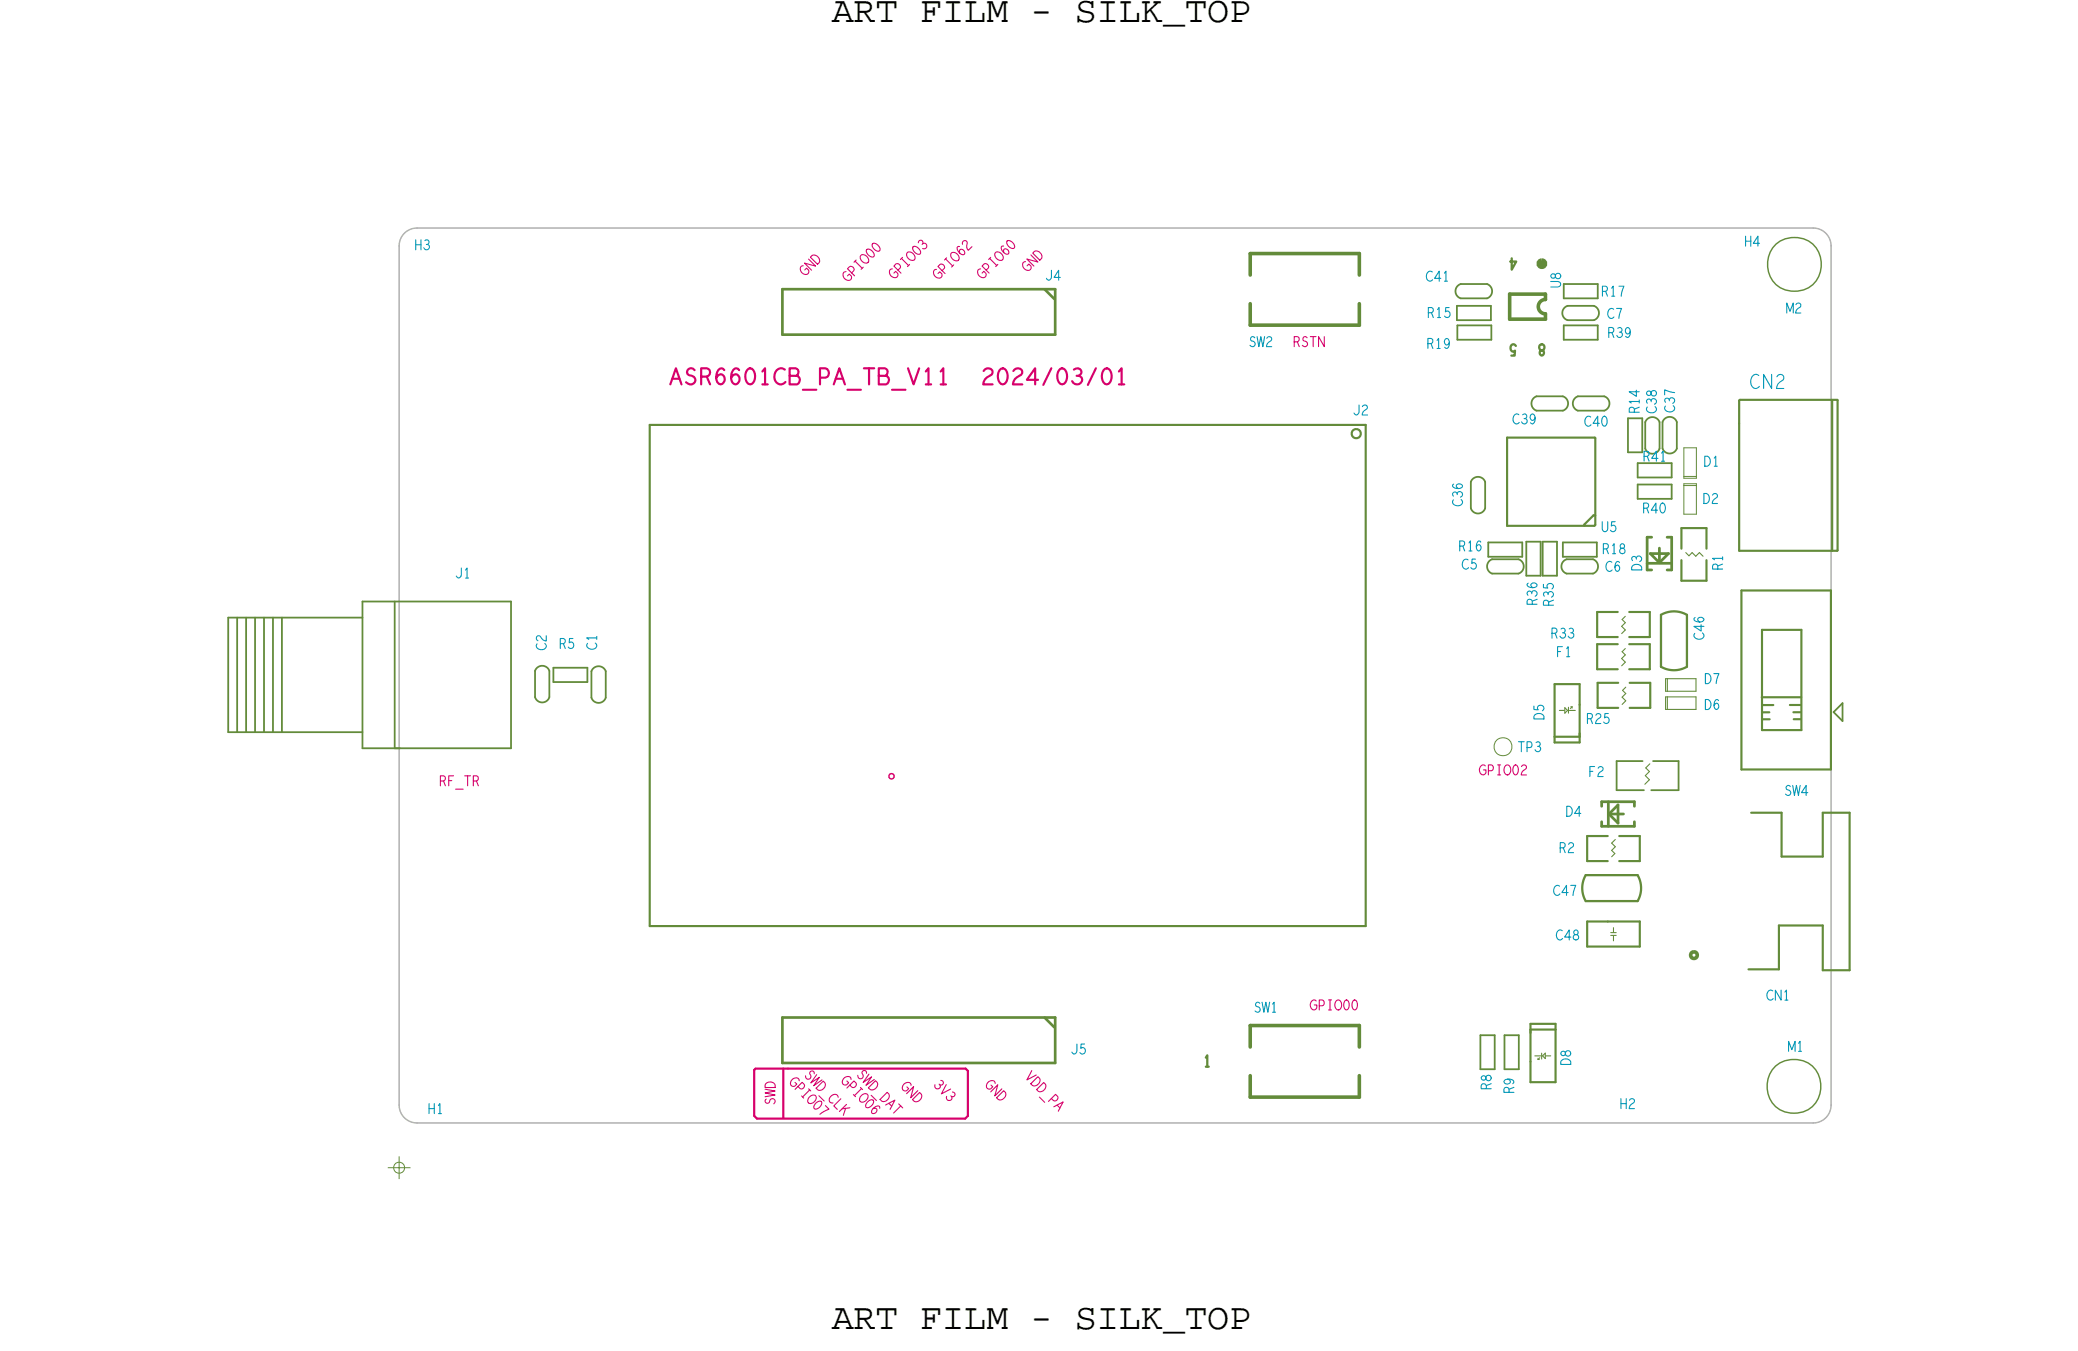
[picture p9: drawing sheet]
<svg xmlns="http://www.w3.org/2000/svg" width="116mm" height="75mm" viewBox="0 0 116 75" stroke-linecap="round" stroke-linejoin="round" font-family="sans-serif">
<!-- layer: Board Outline -->
<path d="M49.7 43.3l.1-.1 .1 .1v.1l-.1 .1-.1-.1z" fill="none" stroke="#d7006b" stroke-width=".08"/>
<path d="M42.1 59.8v2.5zM42.2 59.7h1.8zM42.2 59.7l-.1 .1zM43.8 59.7v2.8zM44 59.7h9.9zM53.9 59.7l.2 .1zM54.1 59.8v2.5zM42.1 62.3l.2 .2zM42.3 62.5h11.6zM53.9 62.5l.2-.2z" fill="none" stroke="#d7006b" stroke-width=".12"/>
<path d="M22.3 13.7v48zM23.3 12.7a1 1 0 0 0-1 1M23.3 12.7h78zM101.3 12.7a1 1 0 0 1 1 1M102.3 13.7v48zM22.3 61.7a1 1 0 0 0 1 1M23.3 62.7h78zM102.3 61.7a1 1 0 0 1-1 1" fill="none" stroke="#acacac" stroke-width=".08"/>
<!-- layer: Components -->
<path d="M86 14.7l.1-.1 .2 .1v.1l-.2 .1-.1-.1z" fill="none" stroke="#638b3a" stroke-width=".3"/>
<g fill="none" stroke="#638b3a" stroke-width=".2">
<path d="M69.8 14.2h6.1zM69.8 18.2h6.1zM69.8 14.2v1.2zM69.8 17v1.2zM75.9 14.2v1.2zM75.9 17v1.2zM84.3 16.4v1.4zM84.3 16.4h2zM84.3 17.8h2zM86.3 17.5v.3zM86.3 16.4v.3zM86.3 16.7l-.2 .1-.2 .3 .2 .3 .2 .1"/>
<path d="M69.8 57.3h6.1zM69.8 57.3v1.2zM75.9 57.3v1.2zM94.5 53.3l.1-.1 .2 .1v.2h-.2h-.1zM69.8 61.3h6.1zM69.8 60.1v1.2zM75.9 60.1v1.2z"/>
</g>
<g fill="none" stroke="#638b3a" stroke-width=".12">
<path d="M36.3 23.7h40zM36.3 23.7v28zM75.6 24.1l.2-.1 .2 .1v.1v.2l-.2 .1-.2-.1-.1-.2zM76.3 23.7v28zM84.2 24.4h4.9zM84.2 29.4h4.9zM84.2 24.4v5zM86.9 38.2h1.4zM86.9 38.2v3zM88.3 39.4v1.8zM88.3 38.2v1.2zM88.5 29.3v.1z"/>
<path d="M89 28.8l-.5 .5zM89 28.8h.1zM89.1 24.5h.1M89.1 29.3v.1zM89.1 24.5v4.8zM89.2 35.6h1.2zM89.2 37.4h1.2zM89.2 34.2h1.2zM89.2 34.2v1.4zM89.2 36h1.2zM89.2 36v1.4zM89.3 39.5h1.1z"/>
<path d="M89.3 38.1h1.1zM89.3 38.1v1.4zM91 34.2h1.2zM91 36h1.2zM91 35.6h1.2zM91 37.4h1.2zM91 38.1h1.2zM91 39.5h1.2zM92.2 34.2v1.4zM92.2 36v1.4zM92.2 38.1v1.4zM93.9 29.5v1.2z"/>
<path d="M93.9 31.3v1.1zM93.9 29.5h1.4zM93.9 32.4h1.4zM95.3 29.5v1.2zM95.3 31.3v1.1zM97.2 23.7v7.1zM97.2 22.4h.1M97.2 22.4v1.3zM97.2 30.8h.1M97.2 30.8h5.4zM97.2 22.3h5.4zM97.3 33h5z"/>
<path d="M97.3 33v10zM98.4 39h2.2zM98.4 35.2h2.2zM98.4 35.2v5.6zM98.4 39.8h.5zM98.5 39.4h.6zM100 39.4h.6zM100.2 39.8h.4zM100.6 35.2v5.6zM102.3 33v10zM102.4 22.4v8.4zM102.6 22.3h.1"/>
<path d="M102.7 30.7h.1M102.7 22.4v8.3zM36.3 51.7h40zM85.5 57.5h1.4zM85.5 57.2h1.4zM85.5 57.5v1.8zM85.5 59.3v1.2zM85.5 57.2v.5zM86.9 41.2h1.4zM86.9 41.5h1.4zM86.9 41.2v.3zM86.9 57.5v3z"/>
<path d="M86.9 57.2v.3zM88.3 41v.5zM88.7 46.7h1.1zM88.7 51.5h1.1zM88.7 48.1h1.1zM88.7 46.7v1.4zM88.7 52.9h2.9zM88.7 51.5v1.4zM89.8 51.5h1.8zM90.5 48.1h1.1zM90.5 46.7h1.1zM91.6 46.7v1.4z"/>
<path d="M91.6 51.5v1.4zM97.3 43h5zM97.7 54.2h1.7zM97.8 45.4h1.7zM98.4 40.8h2.2zM98.5 40.2h.4zM99.4 51.7h2.4zM99.4 51.7v2.5zM99.5 47.9h2.3zM99.5 45.4v2.5zM100.2 40.2h.4zM101.8 45.4h1.5z"/>
<path d="M101.8 45.4v2.5zM101.8 54.2h1.5zM101.8 51.7v2.5zM103.3 45.4v8.8zM85.5 60.5h1.4z"/>
</g>
<g fill="none" stroke="#638b3a" stroke-width=".06">
<path d="M87.1 39.7h.3zM87.4 39.5l.2 .2zM87.4 39.8l.2-.1zM87.4 39.5v.3zM87.6 39.5v.3zM87.7 39.7h.3zM87.7 39.6l.1-.1zM87.8 39.5h.1M87.8 39.5v.1zM90.6 35l.2-.2zM90.6 35.4l.2-.2zM90.6 36.8l.2-.2z"/>
<path d="M90.6 37.2l.2-.2zM90.6 35l.2 .2zM90.6 36.8l.2 .2zM90.6 34.6l.2-.2zM90.6 39l.2-.3zM90.6 39.4l.2-.2zM90.6 36.4l.2-.2zM90.6 39l.2 .2zM90.6 34.6l.2 .2zM90.6 36.4l.2 .2zM90.7 38.6l.1 .1zM90.7 38.6l.1-.2z"/>
<path d="M93.1 38.6h.1zM93.1 37.9v.7zM93.1 39.6h.1zM93.1 38.9v.7zM93.1 37.9h.1zM93.1 38.9h.1zM93.2 37.9h1.6zM93.2 37.9v.7zM93.2 38.9h1.6zM93.2 38.9v.7zM93.2 38.6h1.6zM93.2 39.6h1.6z"/>
<path d="M94.1 27.1v1.6zM94.1 27.1h.7zM94.1 27v.1zM94.1 25h.7zM94.1 25v1.6zM94.1 26.7h.7zM94.1 26.6v.1zM94.1 28.7h.7zM94.1 27h.7zM94.1 26.6h.7zM94.2 30.9l.2 .2zM94.5 30.9l.2 .2z"/>
<path d="M94.5 30.9l-.1 .2zM94.7 31.1l.2-.2zM94.8 37.9v.7zM94.8 38.9v.7zM94.8 27.1v1.6zM94.8 27v.1zM94.8 25v1.6zM94.8 26.6v.1zM94.9 30.9l.2 .2zM85.7 59h.4zM85.9 59.2h.1zM85.9 59.1v.1z"/>
<path d="M86 59.1l-.1 .1zM86.1 58.8v.4zM86.2 59l.1 .1zM86.3 58.8l-.1 .2zM86.3 58.8v.3zM86.4 59h.2zM90 52.1h.3zM90 52.3h.3zM90 47.5l.2 .2zM90 47.1l.2 .2zM90.1 52.3v.3zM90.1 51.8v.3z"/>
<path d="M90.2 47.7l-.2 .2zM90.2 47.3l-.2 .2zM90.2 46.9l-.2 .2zM91.9 43.3l.2 .3zM91.9 42.9l.2 .2zM92.1 43.6l-.2 .2zM92.1 43.1l-.2 .2zM92.2 42.7l-.3 .2z"/>
<circle cx="84" cy="41.7" r=".5"/>
</g>
<g fill="none" stroke="#638b3a" stroke-width=".1">
<path d="M81.4 17.9h1.9zM81.4 17.1v.8zM81.4 17.1h1.9zM81.4 19h1.9zM81.4 18.2h1.9zM81.4 18.2v.8zM81.6 15.9h1.5zM81.6 16.7h1.5zM81.6 15.9l-.2 .1-.1 .3 .1 .2 .2 .2M83.1 15.9l.2 .1 .1 .3-.1 .2-.2 .2M83.3 17.1v.8zM83.3 18.2v.8z"/>
<path d="M87.4 19h1.9zM87.4 16.7h1.9zM87.4 18.2h1.9zM87.4 18.2v.8zM87.4 15.9h1.9zM87.4 15.9v.8zM87.6 17.1h1.5zM87.6 17.9h1.5zM87.6 17.1l-.2 .1-.1 .3 .1 .2 .2 .2M89.1 17.1l.2 .1v.3v.2l-.3 .2M89.3 18.2v.8zM89.3 15.9v.8z"/>
<path d="M12.8 34.5h7.5zM12.8 34.5v6.4zM13.3 34.5v6.4zM13.8 34.5v6.4zM14.2 34.5v6.4zM14.8 34.5v6.4zM15.3 34.5v6.4zM15.8 34.5v6.4zM20.2 33.6h8.4zM20.3 33.6v8.2zM22.1 33.6v8.2zM28.6 33.6v8.2z"/>
<path d="M29.9 39l.1 .2h.3h.2l.2-.2M29.9 37.5v1.5zM29.9 37.5l.1-.2 .3-.1 .2 .1 .2 .2M30.7 37.5v1.5zM30.9 38.1h1.9zM30.9 37.3v.8zM30.9 37.3h1.9zM32.8 37.3v.8zM33 39l.2 .2 .2 .1 .3-.1 .1-.2M33 37.5v1.5zM33 37.5l.2-.2 .2-.1 .3 .1 .1 .2M33.8 37.5v1.5z"/>
<path d="M82.2 28.4l.1 .2 .3 .1 .2-.1 .2-.2M82.2 26.9v1.5zM82.2 26.9l.1-.2 .3-.1 .2 .1 .2 .2M83 26.9v1.5zM83.1 31.1h1.9zM83.1 30.3h1.9zM83.1 30.3v.8zM83.4 31.2h1.4zM83.4 32h1.4zM83.4 31.2l-.2 .2-.1 .2 .1 .3 .2 .1M84.8 31.2l.2 .2 .1 .3-.1 .2-.2 .1M85 30.3v.8z"/>
<path d="M85.3 32.2h.8zM85.3 30.3h.8zM85.3 30.3v1.9zM85.8 22.9h1.5zM85.8 22.1h1.5zM85.8 22.1l-.2 .2v.2v.3l.2 .1M86.1 30.3v1.9zM86.2 32.2h.8zM86.2 30.3h.8zM86.2 30.3v1.9zM87 30.3v1.9zM87.3 31.1h1.9z"/>
<path d="M87.3 30.3v.8zM87.3 30.3h1.9zM87.3 22.1l.2 .2 .1 .3-.1 .2-.2 .1M87.5 31.2h1.5zM87.5 32h1.5zM87.5 31.2l-.2 .2-.1 .2 .1 .3 .2 .1M88.2 22.9h1.4zM88.2 22.1h1.4zM88.2 22.1l-.3 .2v.2v.3l.3 .1M89 31.2l.2 .2 .1 .2-.1 .3-.2 .1M89.2 30.3v.8zM89.6 22.1l.2 .2 .1 .3-.1 .2-.2 .1"/>
<path d="M91 25.3h.8zM91 23.4h.8zM91 23.4v1.9zM91.5 26.7h1.9zM91.5 27.9h1.9zM91.5 25.9v.8zM91.5 25.9h1.9zM91.5 27.1v.8zM91.5 27.1h1.9zM91.8 23.4v1.9zM91.9 25.1l.2 .2 .2 .1 .2-.1 .2-.2M91.9 23.6v1.5z"/>
<path d="M91.9 23.6l.2-.2 .2-.1 .3 .1 .1 .2M92.7 23.6v1.5zM92.9 25.1l.1 .2h.3h.2l.2-.2M92.9 23.6v1.5zM92.9 23.6l.1-.2 .3-.1 .2 .1 .2 .2M93.4 25.9v.8zM93.4 27.1v.8zM93.7 23.6v1.5zM102.4 39.8l.5 .5zM102.4 39.8l.5-.5zM102.9 39.3v1zM12.7 40.9h7.6z"/>
<path d="M20.3 41.8h8.3zM22.1 41.8h.2zM82.7 59.7h.8zM82.7 57.8v1.9zM82.7 57.8h.8zM83.5 57.8v1.9zM84.1 59.7h.8zM84.1 57.8v1.9zM84.1 57.8h.8zM84.9 57.8v1.9zM90.3 44.1h1.5zM90.3 42.5v1.6z"/>
<path d="M90.3 42.5h1.5zM92.3 44.1h1.5zM92.4 42.5h1.4zM93.8 42.5v1.6z"/>
</g>
<g fill="none" stroke="#638b3a" stroke-width=".08">
<circle cx="100.2" cy="14.8" r="1.51"/>
<circle cx="100.2" cy="60.7" r="1.51"/>
</g>
<g fill="none" stroke="#638b3a" stroke-width=".15">
<path d="M43.7 18.7h15.3zM43.7 16.2v2.5zM43.7 16.2h15.3zM58.4 16.2l.5 .5zM59 16.2v2.5zM92 30h.3zM92 30v1.8zM92 31.5h1.4zM92 31.8h.3zM92.2 30.9h1zM92.2 30.9l.5 .5zM92.7 30.6v.8z"/>
<path d="M93.1 30h.3zM93.1 31.8h.3zM93.2 30.9l-.5 .5zM93.4 30v1.8zM43.7 59.4h15.3zM43.7 56.8v2.6zM43.7 56.8h15.3zM58.4 56.9l.5 .5zM59 56.8v2.6zM89.5 46.2h1.8zM89.5 44.8h1.8zM89.5 45.9v.3z"/>
<path d="M89.5 44.8v.2zM89.9 44.8v1.4zM89.9 45.5l.5-.5zM89.9 45.5h.8zM89.9 45.5l.5 .5zM90.4 45v1zM91.3 44.8v.2zM91.3 45.9v.3z"/>
</g>
<path d="M92.8 37.3a1.45 1.45 0 0 0 1.4 0M92.8 34.4v2.9zM92.8 34.4a1.45 1.45 0 0 1 1.4 0M94.2 34.4v2.9zM88.6 48.9h2.9zM88.6 50.3h2.9zM88.6 48.9a1.45 1.45 0 0 0 0 1.4M91.5 48.9a1.45 1.45 0 0 1 0 1.4" fill="none" stroke="#638b3a" stroke-width=".13"/>
<!-- layer: Text -->
<g fill="none" stroke="#0097b7" stroke-width=".06">
<path d="M23.2 13.4v.6M23.5 13.4v.6M23.7 13.4a.13 .13 0 0 1 .2 .1 .13 .13 0 0 1 0 .2M58.7 15.1v.4l-.1 .2-.1-.2M59.2 15.5h-.3l.2-.4v.6M70.1 18.9a.13 .13 0 0 0-.2-.1 .15 .15 0 0 0 0 .3 .16 .16 0 0 1 .2 .2 .16 .16 0 0 1-.3 0M70.2 18.8l.1 .6 .1-.6 .2 .6 .1-.6M70.8 18.9a.14 .14 0 0 1 .2-.1 .14 .14 0 0 1 0 .2l-.2 .2v.2h.2M79.8 19.2l.2-.1v-.2h-.2v.6M79.8 17.5l.3-.1-.1-.2h-.2v.5M80 15.2a.25 .25 0 0 0-.3 .2 .25 .25 0 0 0 .3 .3v-.1M80.3 19l.1-.1v.6"/>
<path d="M80.3 17.3l.1-.1v.5M80.5 15.6h-.4l.3-.4v.5M80.7 15.7h.2M80.7 15.3l.1-.1v.5M81 17.2h-.2v.2a.17 .17 0 0 1 .2 .1 .17 .17 0 0 1-.1 .2 .17 .17 0 0 1-.2 0M81 19.1l-.1 .1a.15 .15 0 0 1-.2 0 .15 .15 0 0 1 .1-.2 .15 .15 0 0 1 .2 .1l-.1 .4-.2-.1M86.6 15.7h.4l.2 .2-.2 .1h-.4M86.7 15.3a.13 .13 0 0 0 0 .2 .13 .13 0 0 0 .2-.1 .15 .15 0 0 1 .2-.1 .15 .15 0 0 1 0 .2 .15 .15 0 0 1-.2 0l-.1-.2zM89.5 16.3l.3-.1v-.2h-.3v.5M89.9 18.6l.2-.1v-.2h-.2v.6M90 16.1l.1-.1v.5M90.2 17.3a.25 .25 0 0 0-.4 .2 .25 .25 0 0 0 .3 .2h.1"/>
<path d="M90.3 17.2h.3l-.2 .6M90.4 18.3a.13 .13 0 0 1 .2 .1 .13 .13 0 0 1-.1 .2M90.4 16h.3l-.1 .5M91.1 18.5l-.1 .1a.15 .15 0 0 1-.2 0 .16 .16 0 0 1 .1-.3 .15 .15 0 0 1 .2 .2l-.1 .3h-.2M97.5 13.2v.6M97.5 13.5h.3M97.8 13.2v.6M98.3 13.6h-.3l.2-.4v.6M99.8 17.5v-.6l.2 .5 .2-.5v.6M100.3 17a.14 .14 0 0 1 .2-.1 .16 .16 0 0 1 .1 .3l-.2 .1-.1 .2h.3M25.8 31.7v.5l-.2 .1-.1-.1M26 32.3h.2"/>
<path d="M26 31.8l.1-.1v.6M30.4 35.9a.24 .24 0 0 1-.2 .4 .24 .24 0 0 1-.2-.3M30.5 35.5v.3h-.2l-.1-.2a.14 .14 0 0 0-.2 0 .14 .14 0 0 0 .1 .2M31.3 36l.3-.1-.1-.2h-.2v.5M31.5 36l.1 .2M32 35.7h-.2v.2a.17 .17 0 0 1 .2 .1 .17 .17 0 0 1 0 .2 .17 .17 0 0 1-.3-.1M33.3 35.9a.24 .24 0 0 1-.2 .4 .25 .25 0 0 1-.3-.4M33.3 35.6h-.5l.1 .1M33.3 35.6v.1M75.9 22.6v.5l-.1 .1-.2-.1M76.1 22.7a.14 .14 0 0 1 .2-.1 .14 .14 0 0 1 .1 .2l-.2 .2-.1 .2h.3M81.2 27v.1a.27 .27 0 0 0 .2 .2 .27 .27 0 0 0 .3-.2 .16 .16 0 0 0-.3-.1 .16 .16 0 0 0 .1 .3"/>
<path d="M81.4 27.6a.13 .13 0 0 0-.2-.1 .13 .13 0 0 0 0 .2M81.4 27.6a.16 .16 0 0 1 .1-.1 .16 .16 0 0 1 .2 .1 .16 .16 0 0 1-.1 .2M81.6 30.5l.2-.1v-.1l-.2-.1v.6M81.6 27.9a.24 .24 0 0 1-.2 .4 .24 .24 0 0 1-.2-.4M82 31.3a.25 .25 0 0 0-.3 .2 .25 .25 0 0 0 .3 .3v-.1M82.1 30.3l.1-.1v.6M82.4 31.2h-.2v.3a.17 .17 0 0 1 .3 0 .17 .17 0 0 1-.1 .3 .17 .17 0 0 1-.2-.1M82.7 30.3v-.1a.27 .27 0 0 0-.2 .3 .27 .27 0 0 0 .2 .3 .16 .16 0 0 0 0-.3 .16 .16 0 0 0-.2 0M84.9 23.2a.25 .25 0 0 0-.4 .2 .25 .25 0 0 0 .3 .2h.1M85.1 23.2a.13 .13 0 0 1 .2 0 .13 .13 0 0 1-.1 .2M85.1 23.4a.16 .16 0 0 1 .2 .1 .16 .16 0 0 1-.1 .2 .16 .16 0 0 1-.2-.1M85.4 32.6h-.1a.27 .27 0 0 0 .3 .2 .27 .27 0 0 0 .3-.2 .16 .16 0 0 0-.3 0 .16 .16 0 0 0 0 .2"/>
<path d="M85.6 33.1a.13 .13 0 0 0-.2-.1 .15 .15 0 0 0 0 .3M85.6 33.8l-.1-.3h-.2v.3h.6M85.7 39.5v.1l.2 .1a.17 .17 0 0 1 .1-.3 .17 .17 0 0 1 .2 .1 .17 .17 0 0 1 0 .2M85.8 39.9a.29 .29 0 0 1 .3 0 .29 .29 0 0 1 .2 .3h-.6zM85.8 23.3l-.1 .1a.15 .15 0 0 1-.2 0 .15 .15 0 0 1 .1-.2 .15 .15 0 0 1 .2 .1l-.1 .4-.2-.1M86.2 32.6v.2l.3 .1a.17 .17 0 0 1 0-.3 .17 .17 0 0 1 .3 .1 .17 .17 0 0 1-.1 .2M86.5 33.2a.13 .13 0 0 0-.2-.1 .13 .13 0 0 0 0 .2M86.5 33.8l-.1-.3-.1 .1-.1 .2h.6M86.7 35.4l.3-.1-.1-.2h-.2v.6M87.2 35.1a.13 .13 0 0 1 .2 .1 .13 .13 0 0 1 0 .2M87.3 36.1h-.3v.6M87.5 36.2l.1-.1v.6"/>
<path d="M87.7 35.1a.13 .13 0 0 1 .2 .1 .13 .13 0 0 1-.1 .2M88.9 23.3a.25 .25 0 0 0-.4 .2 .25 .25 0 0 0 .4 .3v-.1M89.2 40a.14 .14 0 0 1 .2-.1 .14 .14 0 0 1 0 .2l-.2 .1-.1 .2h.3M89.4 23.7h-.4l.3-.4v.5M89.5 29.1v.4l.2 .2 .1-.2v-.4M89.6 30.7l.2-.1v-.2h-.2v.5M89.6 23.3a.27 .27 0 0 1 .2 .2 .27 .27 0 0 1-.2 .3 .4 .4 0 0 1 0-.5zM89.9 39.9h-.2l-.1 .2a.17 .17 0 0 1 .3 .1 .17 .17 0 0 1-.1 .2 .17 .17 0 0 1-.2-.1M90 31.4a.25 .25 0 0 0-.3 .2 .25 .25 0 0 0 .3 .3l.1-.1M90.1 30.5l.1-.1v.5M90.2 29.1h-.2v.3a.17 .17 0 0 1 .3 0 .17 .17 0 0 1-.1 .3 .17 .17 0 0 1-.2-.1M90.5 31.4h-.1a.27 .27 0 0 0-.2 .2 .27 .27 0 0 0 .2 .3 .16 .16 0 0 0 .1-.2 .16 .16 0 0 0-.3 0"/>
<path d="M90.5 30.4l.1 .2a.16 .16 0 0 1 .2 .1 .16 .16 0 0 1-.1 .2 .16 .16 0 0 1-.2-.1v-.1a.15 .15 0 0 0 .2-.1 .15 .15 0 0 0-.1-.2zM91.2 31.6a.29 .29 0 0 1 .4-.1 .29 .29 0 0 1 .1 .3h-.5zM91.3 23l-.1-.2h-.2v.2h.6M91.4 31.2a.13 .13 0 0 0-.2-.1 .13 .13 0 0 0 0 .2M91.4 31.2a.16 .16 0 0 1 .2-.1 .16 .16 0 0 1 .1 .1 .16 .16 0 0 1-.1 .2M91.4 21.8v.3l-.4-.2h.6M91.6 22.4h-.6l.1 .1M91.8 28.4l.3-.1v-.2h-.3v.6M91.9 25.5l.2-.1v-.2h-.2v.6M92 28.4l.1 .3M92.1 21.9a.13 .13 0 0 0 0 .2 .13 .13 0 0 0 .1-.2 .16 .16 0 0 1 .3-.1 .15 .15 0 0 1 0 .3 .16 .16 0 0 1-.3-.1v-.1zM92.2 22.4a.13 .13 0 0 0-.2-.1 .13 .13 0 0 0 0 .2"/>
<path d="M92.2 22.4a.16 .16 0 0 1 .2-.1 .16 .16 0 0 1 .2 .1 .16 .16 0 0 1-.2 .2M92.5 22.7a.24 .24 0 0 1-.2 .4 .25 .25 0 0 1-.3-.4M92.6 28.5h-.3l.2-.4v.6M92.6 25.6h-.3l.2-.4v.6M92.8 25.3l.1-.1v.6M92.8 28.1a.27 .27 0 0 1 .2 .3 .27 .27 0 0 1-.2 .2 .4 .4 0 0 1 0-.5zM93.3 22.3a.13 .13 0 0 0-.2 0 .13 .13 0 0 0-.1 .2M93.3 22.4a.16 .16 0 0 1 .1-.2 .16 .16 0 0 1 .2 .2 .16 .16 0 0 1-.2 .1M93.5 22.7a.24 .24 0 0 1-.2 .3 .24 .24 0 0 1-.3-.3M93.6 21.9l-.6-.1v.3M94.7 34.5a.27 .27 0 0 0 .2 .3 .27 .27 0 0 0 .3-.2 .16 .16 0 0 0-.3-.1 .16 .16 0 0 0 .1 .3M95 34.9v.4l-.4-.3h.6"/>
<path d="M95.1 35.4a.24 .24 0 0 1-.2 .3 .24 .24 0 0 1-.2-.3M95.2 27.6a.28 .28 0 0 1 .3 .3 .28 .28 0 0 1-.3 .2zM95.2 25.5a.28 .28 0 0 1 .4 .3 .28 .28 0 0 1-.4 .2zM95.3 37.6a.28 .28 0 0 1 .3 .3 .28 .28 0 0 1-.3 .3zM95.3 39.1a.28 .28 0 0 1 .3 .3 .28 .28 0 0 1-.3 .2zM95.7 27.7a.14 .14 0 0 1 .2-.1 .14 .14 0 0 1 0 .2l-.2 .2v.1h.3M95.8 37.6h.2l-.1 .6M95.8 26h.1M95.8 25.6l.1-.1v.5M96 31.8l-.1-.3-.2 .1v.2h.5M96 39.1a.27 .27 0 0 0-.2 .3 .27 .27 0 0 0 .1 .2 .16 .16 0 0 0 .1-.2 .16 .16 0 0 0-.2 0M96.2 31.2h-.5l.1 .1"/>
<path d="M98.3 21a.38 .38 0 0 0-.5 .2 .38 .38 0 0 0 .2 .5l.3-.1M99 20.9v.8l-.5-.8v.8M99.3 21a.2 .2 0 0 1 .3-.1 .2 .2 0 0 1 0 .3 .53 .53 0 0 0-.3 .5h.4M60.2 58.3v.5l-.2 .1-.1-.1M60.6 58.3h-.2v.3a.17 .17 0 0 1 .2 0 .17 .17 0 0 1 0 .3 .17 .17 0 0 1-.3-.1M70.4 56.1a.13 .13 0 0 0-.2-.1 .13 .13 0 0 0 0 .2 .18 .18 0 0 1 .2 .3 .16 .16 0 0 1-.3 0M70.5 56l.1 .6 .1-.6 .1 .6 .1-.6M71.1 56.6h.2M71.1 56.1l.1-.1v.6M84.8 41.4h.4M85 41.4v.6M85.3 41.8l.2-.1v-.2l-.2-.1v.6"/>
<path d="M85.8 41.5a.13 .13 0 0 1 .2 0 .13 .13 0 0 1 0 .2M85.9 41.7a.16 .16 0 0 1 .2 .1 .16 .16 0 0 1-.2 .2 .16 .16 0 0 1-.1-.1M87.1 49.5a.25 .25 0 0 0-.3 .2 .25 .25 0 0 0 .3 .3v-.1M87.2 47.4l.2-.1v-.2h-.2v.5M87.3 58.7a.15 .15 0 0 0 0 .3 .14 .14 0 0 0 .2-.2 .15 .15 0 0 1 .2-.1 .15 .15 0 0 1 0 .3 .15 .15 0 0 1-.2-.1l-.1-.2zM87.3 59.2a.29 .29 0 0 1 .3 0 .29 .29 0 0 1 .2 .3h-.6zM87.3 52a.25 .25 0 0 0-.4 .2 .25 .25 0 0 0 .4 .3v-.1M87.3 47.4l.1 .2M87.5 45a.28 .28 0 0 1 .3 .3 .28 .28 0 0 1-.3 .3zM87.6 49.9h-.3l.2-.4v.5M87.6 47.2a.14 .14 0 0 1 .2-.1 .14 .14 0 0 1 .1 .2l-.2 .2-.1 .1h.3M87.8 49.5h.2l-.1 .5"/>
<path d="M87.8 52.4h-.4l.3-.4v.5M87.9 52l.1 .2a.16 .16 0 0 1 .2 .1 .16 .16 0 0 1-.1 .2 .16 .16 0 0 1-.2-.1v-.2a.15 .15 0 0 0 .3 0 .15 .15 0 0 0-.2-.2zM88.3 45.4h-.3l.2-.4v.6M88.7 40.2l.3-.1-.1-.2h-.2v.5M88.8 43.1h.2M88.9 40.2l.1 .2M89.1 42.8h-.3v.6M89.3 42.9a.14 .14 0 0 1 .2-.1 .14 .14 0 0 1 0 .2l-.2 .2v.2h.3M99 55.4a.25 .25 0 0 0-.3 .2 .25 .25 0 0 0 .3 .2h.1M99.5 55.3v.6l-.3-.6v.6M99.7 55.9h.2M99.7 55.4l.1-.1v.6"/>
<path d="M99.9 58.7v-.5l.2 .4 .2-.4v.5M100 43.9a.13 .13 0 0 0-.2 0 .13 .13 0 0 0 .1 .2 .16 .16 0 0 1 .1 .2 .16 .16 0 0 1-.2 .1M100.2 43.9l.1 .5 .1-.5 .1 .5 .1-.5M100.5 58.7h.1M100.5 58.3l.1-.1v.5M101 44.3h-.4l.3-.4v.5M24 61.7v.5M24.3 61.7v.5M24.5 61.8l.1-.1v.5M82.8 60.1a.13 .13 0 0 0 0 .2 .13 .13 0 0 0 .2-.1 .15 .15 0 0 1 .2-.1 .15 .15 0 0 1 0 .3 .15 .15 0 0 1-.2-.1l-.1-.2zM83 60.8v-.2h-.2l-.1 .2h.6M83.3 60.5l-.3 .2"/>
<path d="M84.2 60.3h.1a.15 .15 0 0 1 0 .3 .15 .15 0 0 1-.2-.1 .15 .15 0 0 1 .1-.2l.4 .1-.1 .1M84.3 61l-.1-.2h-.2v.2h.6M84.6 60.7l-.3 .2M90.6 61.4v.5M90.6 61.7h.3M90.9 61.4v.5M91 61.5a.14 .14 0 0 1 .2-.1 .14 .14 0 0 1 .1 .2l-.2 .2-.1 .1h.3"/>
</g>
<path d="M84.5 14.4v.7l.2-.5h-.3M84.7 19.3a.17 .17 0 0 0-.2 0 .17 .17 0 0 0-.1 .2 .17 .17 0 0 0 .2 .1v.3h-.2M86 19.3a.18 .18 0 0 1 .3 .1 .18 .18 0 0 1-.2 .2v.2a.16 .16 0 0 0 .2-.1 .18 .18 0 0 0-.3-.2zM67.4 59.1v-.1v.6" fill="none" stroke="#638b3a" stroke-width=".13"/>
<g fill="none" stroke="#d7006b" stroke-width=".06">
<path d="M72.3 19.1l.3-.1-.1-.2h-.2v.6M72.5 19.1l.1 .3M73 18.9a.13 .13 0 0 0-.2-.1 .16 .16 0 0 0 .1 .3 .16 .16 0 0 1 .1 .2 .16 .16 0 0 1-.2 0M73.2 18.8h.3M73.4 18.8v.6M74 18.8v.6l-.3-.6v.6M24.6 43.6h.3l-.1-.2-.2-.1v.6M25.3 43.3h-.2v.6M26 43.3h.3M26.1 43.3v.6M26.4 43.6h.3v-.2l-.3-.1v.6M45.5 60a.13 .13 0 0 0-.1-.2 .14 .14 0 0 0-.2 .2 .16 .16 0 0 1 0 .3 .16 .16 0 0 1-.2-.2"/>
<path d="M73.5 55.9a.24 .24 0 0 0-.3 .2 .24 .24 0 0 0 .3 .3l.1-.3h-.2M73.7 56.2h.2v-.3h-.2v.5M74.2 56.4h.2M74.2 55.9h.2M74.3 55.9v.5M74.7 55.9a.24 .24 0 0 1 .3 .2 .24 .24 0 0 1-.3 .3l-.1-.2zM75.2 55.9a.27 .27 0 0 1 .2 .2 .27 .27 0 0 1-.2 .3 .4 .4 0 0 1 0-.5zM75.6 55.9a.27 .27 0 0 1 .2 .2 .27 .27 0 0 1-.2 .3 .4 .4 0 0 1 0-.5zM83 42.8a.24 .24 0 0 0-.4 .2 .24 .24 0 0 0 .4 .2v-.2h-.1M83.2 43.1l.2-.1v-.2l-.2-.1v.6M83.7 43.3h.1M83.7 42.7h.1"/>
<path d="M83.8 42.7v.6M84.1 42.8a.24 .24 0 0 1 .3 .2 .24 .24 0 0 1-.3 .2l-.1-.1zM84.6 42.8a.27 .27 0 0 1 .2 .2 .27 .27 0 0 1-.2 .3 .4 .4 0 0 1 0-.5zM85 42.8a.14 .14 0 0 1 .2-.1 .15 .15 0 0 1 0 .3l-.2 .1v.2h.3M42.7 60.9l.6 .1-.6 .1 .6 .1-.6 .1M42.8 61.4a.13 .13 0 0 0 0 .2 .13 .13 0 0 0 .2 0 .16 .16 0 0 1 .2-.2 .16 .16 0 0 1 0 .3M42.8 60.5a.29 .29 0 0 1 .3 0 .29 .29 0 0 1 .2 .3h-.6zM45.6 60l-.3 .5 .5-.3-.3 .5 .4-.4M46.8 61.3a.25 .25 0 0 0-.4-.1 .25 .25 0 0 0 .1 .4M47 61.4l-.4 .4 .2 .2"/>
</g>
<g fill="none" stroke="#d7006b" stroke-width=".12">
<path d="M37.4 21.5l.4-.9 .3 .9M37.6 21.2h.4M38.8 20.7a.22 .22 0 0 0-.3-.1 .22 .22 0 0 0 0 .4 .28 .28 0 0 1 .3 .4l-.2 .1-.3-.1M39.2 21h.3a.24 .24 0 0 0 .2-.2 .24 .24 0 0 0-.2-.2h-.3v.9M39.5 21l.2 .5M40.5 20.7l-.1-.1a.46 .46 0 0 0-.4 .3 .46 .46 0 0 0 .2 .5 .26 .26 0 0 0 .3-.1 .26 .26 0 0 0-.2-.3 .26 .26 0 0 0-.3 .1M41.3 20.7l-.1-.1a.46 .46 0 0 0-.4 .3 .46 .46 0 0 0 .2 .5 .26 .26 0 0 0 .3-.1 .26 .26 0 0 0-.1-.3 .26 .26 0 0 0-.4 .1M41.8 20.6a.44 .44 0 0 1 .4 .3 .44 .44 0 0 1-.1 .5 .33 .33 0 0 1-.4-.1 .33 .33 0 0 1-.1-.4zM42.6 21.5h.3M42.6 20.8l.1-.2v.9M43.8 20.7a.41 .41 0 0 0-.5 .3 .41 .41 0 0 0 .5 .4l.1-.1M44.1 21h.4a.25 .25 0 0 1 .2 .2 .25 .25 0 0 1-.2 .3h-.4v-.9h.4l.1 .2-.1 .2"/>
<path d="M44.9 21.8h.7M45.8 21.1h.3a.27 .27 0 0 0 .2-.3 .27 .27 0 0 0-.2-.2h-.3v.9M46.6 21.5l.3-.9 .3 .9M46.7 21.2h.4M47.3 21.8h.8M48.3 20.6h.5M48.6 20.6v.9M49.1 21h.4a.25 .25 0 0 1 .2 .2 .25 .25 0 0 1-.2 .3h-.4v-.9h.4l.1 .2-.1 .2M49.8 21.8h.8M50.7 20.6l.3 .9 .4-.9M51.7 21.5h.3M51.7 20.8l.2-.2v.9"/>
<path d="M52.6 21.5h.3M52.6 20.8l.1-.2v.9M55 20.7a.25 .25 0 0 1 .3-.1 .25 .25 0 0 1 .1 .3 .61 .61 0 0 0-.5 .6h.6M55.9 20.6a.44 .44 0 0 1 .4 .3 .44 .44 0 0 1-.1 .5 .33 .33 0 0 1-.4-.1 .33 .33 0 0 1 0-.4zM56.6 20.7a.25 .25 0 0 1 .4-.1 .25 .25 0 0 1 .1 .3 .61 .61 0 0 0-.5 .6h.5M58 21.2h-.6l.4-.6v.9M58.7 20.6l-.4 .9M59.2 20.6a.44 .44 0 0 1 .4 .3 .44 .44 0 0 1-.1 .5 .33 .33 0 0 1-.4-.1 .33 .33 0 0 1 0-.4zM60 20.7a.23 .23 0 0 1 .4-.1 .23 .23 0 0 1-.1 .4M60.1 21a.26 .26 0 0 1 .3 .4 .26 .26 0 0 1-.4 0l-.1-.1M61.2 20.6l-.4 .9M61.7 20.6a.44 .44 0 0 1 .4 .3 .44 .44 0 0 1-.1 .5 .33 .33 0 0 1-.4-.1 .33 .33 0 0 1 0-.4z"/>
<path d="M62.5 21.5h.3M62.5 20.8l.2-.2v.9"/>
</g>
<!-- layer: Drawing Origin -->
<path d="M21.7 65.2h1.2M22.1 65l.2-.1 .2 .1 .1 .2-.1 .2-.2 .1-.2-.1-.1-.2zM22.3 64.6v1.3" fill="none" stroke="#638b3a" stroke-width=".06"/>
<g font-size="2.1">
<text x="46.5" y="1.2">ART FILM - SILK_TOP</text>
<text x="46.5" y="74.3">ART FILM - SILK_TOP</text>
</g>
<g font-size=".6" fill="#0097b7">
<text x="23.2" y="14">H3</text>
<text x="79.7" y="17.7">R15</text>
<text x="89.5" y="16.5">R17</text>
<text x="79.7" y="19.5">R19</text>
<text x="89.8" y="18.9">R39</text>
<text x="91.6" y="23.1" transform="rotate(-90 91.6 23.1)">R14</text>
<text x="91.8" y="25.8">R41</text>
<text x="81.5" y="30.8">R16</text>
<text x="85.9" y="33.8" transform="rotate(-90 85.9 33.8)">R36</text>
<text x="86.6" y="35.7">R33</text>
<text x="86.8" y="33.9" transform="rotate(-90 86.8 33.9)">R35</text>
<text x="89.5" y="30.9">R18</text>
<text x="96.2" y="31.9" transform="rotate(-90 96.2 31.9)">R1</text>
<text x="86.9" y="36.7">F1</text>
<text x="23.9" y="62.2">H1</text>
</g>
<g font-size=".6" fill="#d7006b">
<text x="45" y="15.5" transform="rotate(-45 45 15.5)">G N D</text>
<text x="47.4" y="15.8" transform="rotate(-45 47.4 15.8)">G P I O 0 0</text>
<text x="50" y="15.6" transform="rotate(-45 50 15.6)">G P I O 0 3</text>
<text x="52.4" y="15.7" transform="rotate(-45 52.4 15.7)">G P I O 6 2</text>
<text x="54.9" y="15.6" transform="rotate(-45 54.9 15.6)">G P I O 6 0</text>
<text x="57.4" y="15.2" transform="rotate(-45 57.4 15.2)">G N D</text>
<text x="24.5" y="43.9">RF_TR</text>
<text x="44" y="60.5" transform="rotate(45 44 60.5)">G P I O 0 7</text>
<text x="46.9" y="60.4" transform="rotate(45 46.9 60.4)">G P I O 0 6</text>
<text x="47.8" y="60.1" transform="rotate(45 47.8 60.1)">S W D _ D A T</text>
<text x="50.3" y="60.7" transform="rotate(45 50.3 60.7)">G N D</text>
<text x="52.1" y="60.6" transform="rotate(45 52.1 60.6)">3 V 3</text>
<text x="55" y="60.6" transform="rotate(45 55 60.6)">G N D</text>
<text x="57.2" y="60.2" transform="rotate(45 57.2 60.2)">V D D _ P A</text>
</g>
<text font-size=".6" fill="#638b3a" x="67.2" y="59.6">1</text>
</svg>
